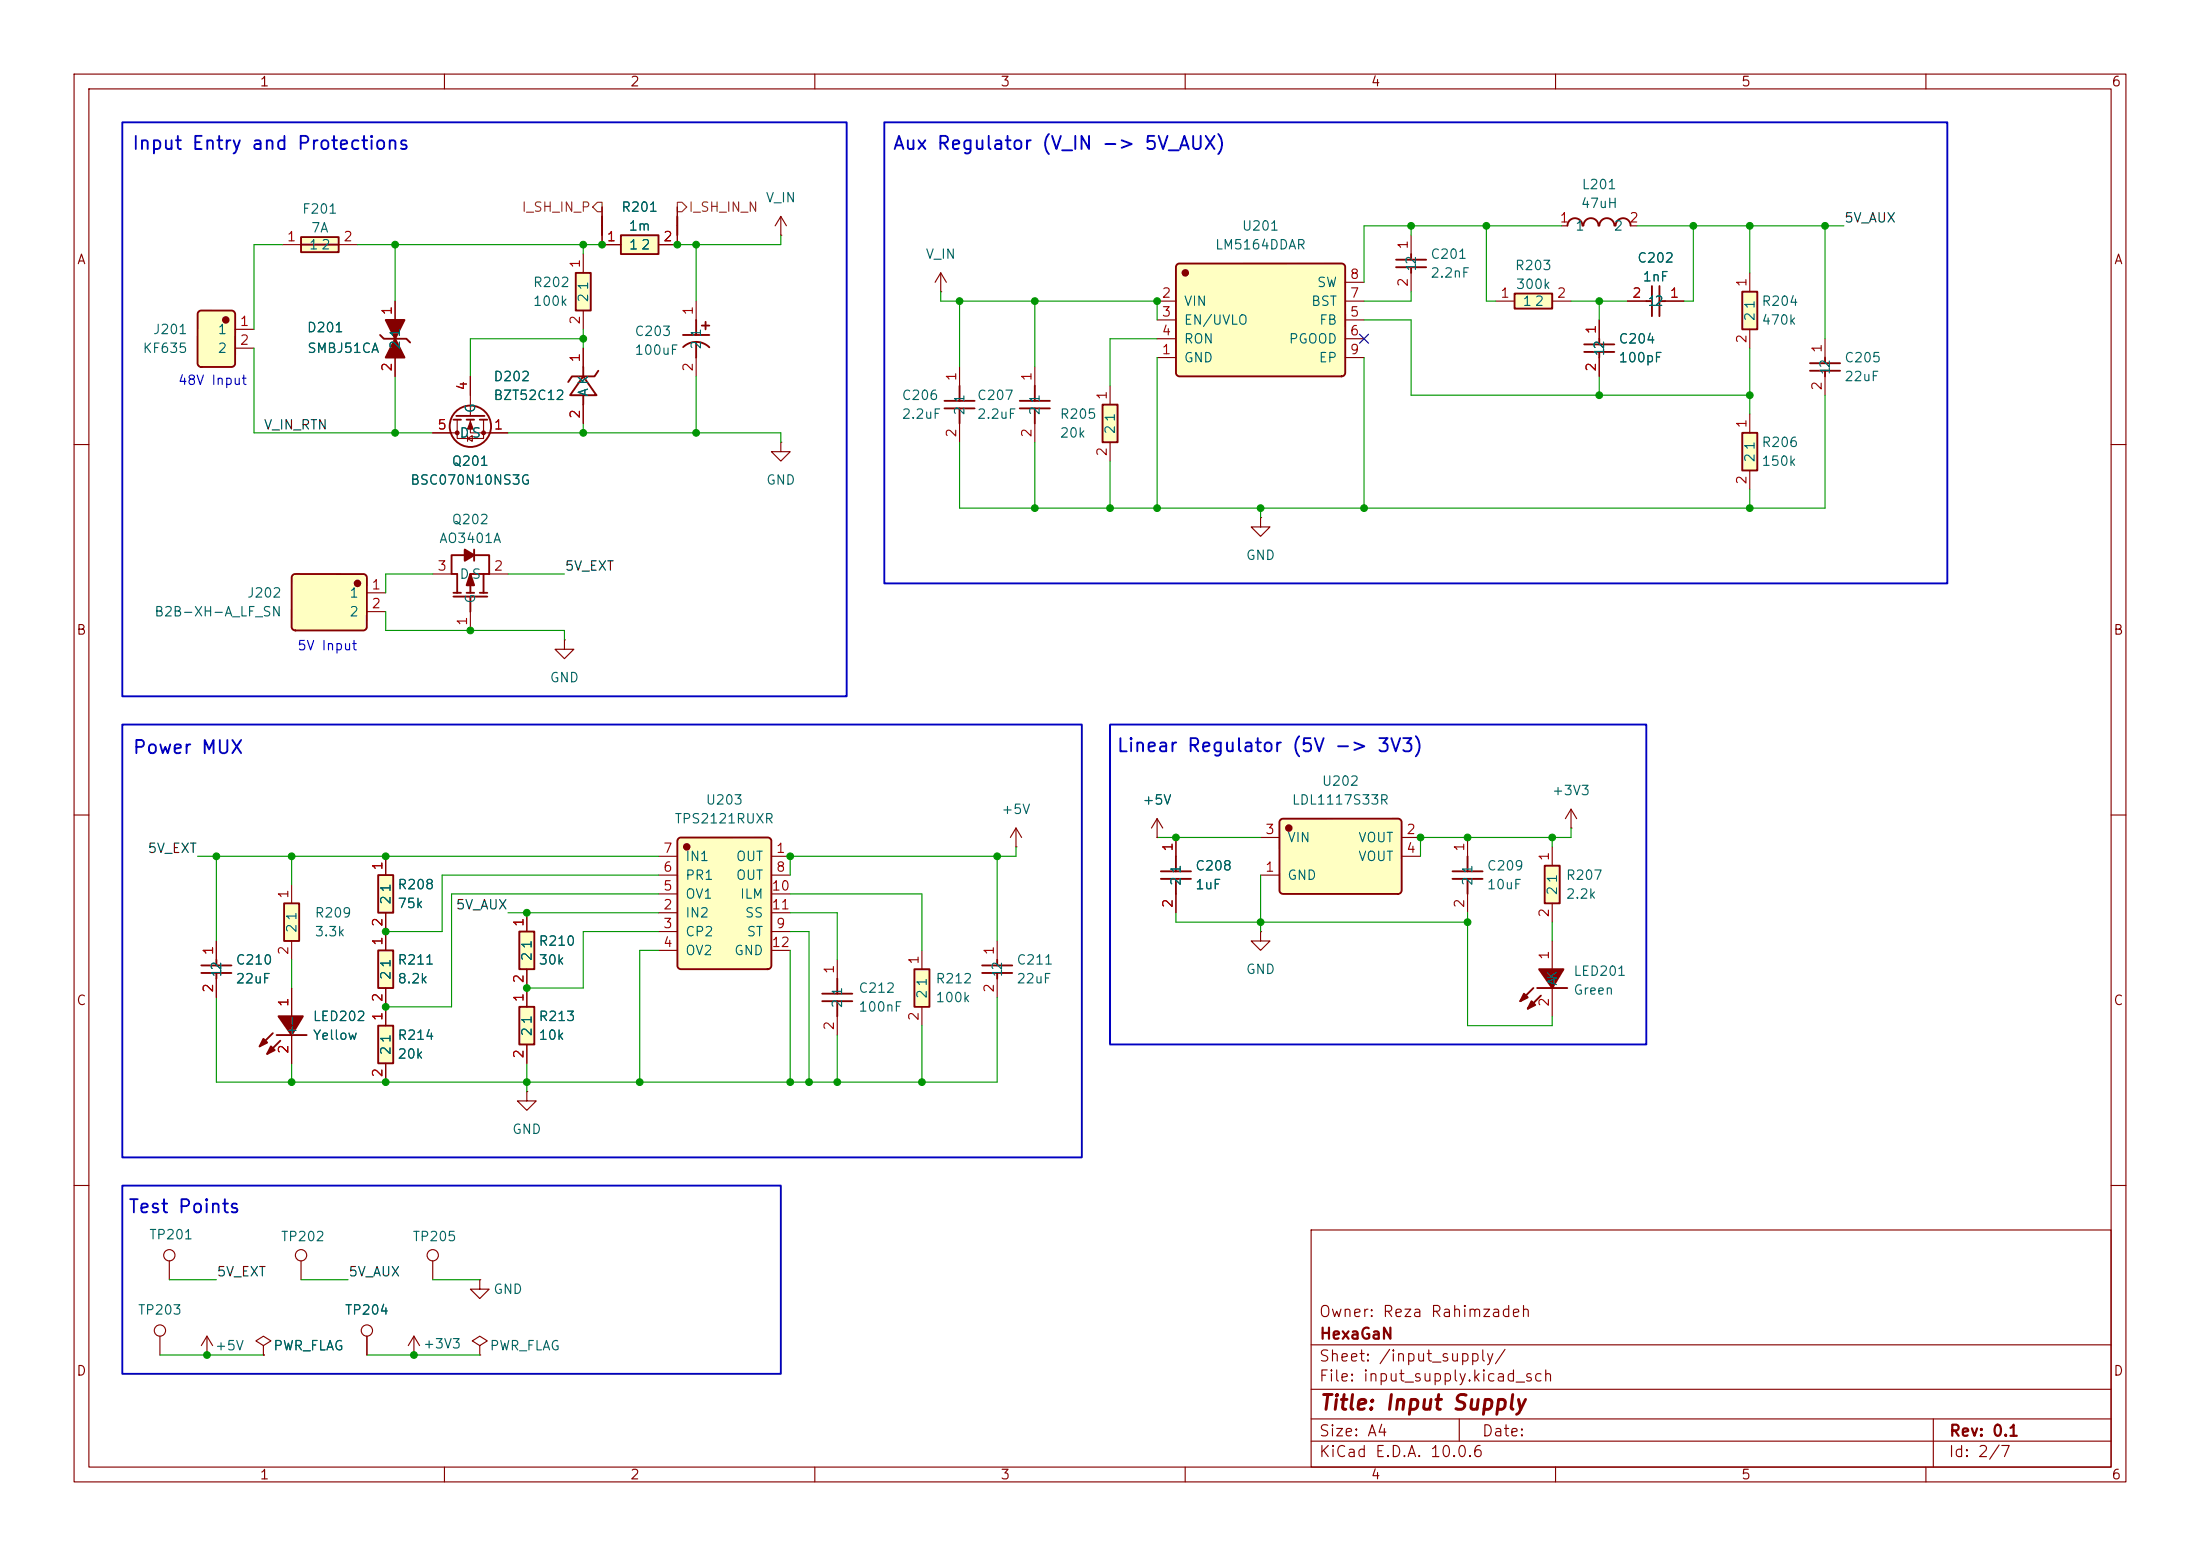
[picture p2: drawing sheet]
<svg xmlns="http://www.w3.org/2000/svg" width="297mm" height="210mm" viewBox="0 0 297 210" stroke-linecap="round" stroke-linejoin="round" font-family="sans-serif">
<g fill="none" stroke="#840000" stroke-width=".15">
<path d="M10 10h277v190h-277zM12 12h273v186h-273zM60 10v2M110 10v2M160 10v2M210 10v2M260 10v2M58.4 58.4h3.3M61.7 56.6v2.6h3.6v-2.6M63.1 59.2l.7-.4v.8zM63.1 58.8v.8M63.5 56.6v1.8h5.1"/>
<path d="M63.5 50.8v5.3M78.7 47v2.5M78.7 54.6v2.6M215.9 43.2v2.5M215.9 48.3v2.5M10 60h2M285 60h2M10 110h2M285 110h2M10 160h2M177 166h108v32h-108zM285 160h2"/>
<path d="M60 198v2M110 198v2M160 198v2M177 194.5h108M177 191.5h108M177 187.5h108M177 181.5h108M197 191.5v3M210 198v2M260 198v2M261 191.5v6.5"/>
</g>
<g fill="none" stroke="#840000" stroke-width=".25">
<path d="M61.2 56.6h1M61.6 56.1h3.8M63 56.6h1M64.8 56.6h1M78.7 50.8l1.8 2.5h-3.5zM78.7 49.5v1.3M78.7 53.3v1.3M80.8 50l-.5 .8h-3.1l-.5 .8M213.9 46.5h4M213.9 47.5h4M215.9 45.7v.8M215.9 47.5v.8"/>
<circle cx="63.5" cy="57.5" r="2.79"/>
</g>
<g fill="#840000" stroke="#840000" stroke-width=".15">
<path d="M63.5 56.9l.4 1h-.8z"/>
<circle cx="61.7" cy="58.4" r=".25"/>
<circle cx="65.3" cy="58.4" r=".25"/>
</g>
<path d="M204.5 39.6h5v2.1h-5z" fill="#ffffc2"/>
<path d="M188.5 35.1h4M188.5 36.1h4M190.5 34.3v.8M190.5 36.1v.7M204.5 39.6h5v2.1h-5zM27.2 130.3h4M27.2 131.3h4M29.2 129.5v.8M29.2 131.3v.8" fill="none" stroke="#840000" stroke-width=".25"/>
<g fill="none" stroke="#840000" stroke-width=".15">
<path d="M190.5 31.8v2.5M190.5 36.8v2.6M201.9 40.6h2.6M209.5 40.6h2.6M29.2 127v2.5M29.2 132.1v2.5M71.1 147.3v1.3h1.3l-1.3 1.3-1.3-1.3h1.3M71.1 147.3h.1M22.9 170.2v2.5M64.8 172.7v1.3h1.2l-1.2 1.3-1.3-1.3h1.3M64.8 172.7h.1M21.6 180.3v2.6"/>
<path d="M27.9 182.9h.1M27.9 180.3l-.7 1.3M27.9 180.3l.8 1.3M27.9 180.3v2.6"/>
<circle cx="21.6" cy="179.6" r=".76"/>
<circle cx="22.9" cy="169.4" r=".76"/>
</g>
<path d="M235.2 58.4h2v5.1h-2z" fill="#ffffc2"/>
<path d="M235.2 58.4h2v5.1h-2zM111 134.1h4.1M111 135.1h4.1M113 132.1v2M113 135.1v2.1" fill="none" stroke="#840000" stroke-width=".25"/>
<path d="M236.2 55.9v2.5M236.2 63.5v2.5M113 129.5v2.6M113 137.2v2.5" fill="none" stroke="#840000" stroke-width=".15"/>
<path d="M91.6 113.2l.2-.2h11.8l.5 .3v.1v16.9a.51 .51 0 0 1-.5 .5h-11.7l-.4-.2-.1-.2v-16.9z" fill="#ffffc2"/>
<circle cx="92.7" cy="114.3" r=".38" fill="#840000" stroke="#840000" stroke-width=".25"/>
<path d="M91.6 113.2l.2-.2h11.8l.5 .3v.1v16.9a.51 .51 0 0 1-.5 .5h-11.7l-.4-.2-.1-.2v-16.9z" fill="none" stroke="#840000" stroke-width=".25"/>
<path d="M88.9 115.6h2.5M88.9 118.1h2.5M104.1 115.6h2.6M104.1 118.1h2.6M88.9 123.2h2.5M88.9 125.7h2.5M88.9 128.3h2.5M88.9 120.7h2.5M104.1 123.2h2.6M104.1 125.7h2.6M104.1 128.3h2.6M104.1 120.7h2.6" fill="none" stroke="#840000" stroke-width=".15"/>
<path d="M235.2 39.4h2v5.1h-2z" fill="#ffffc2"/>
<path d="M235.2 39.4h2v5.1h-2zM156.7 117.6h4.1M156.7 118.6h4.1M158.7 115.6v2M158.7 118.6v2.1" fill="none" stroke="#840000" stroke-width=".25"/>
<g fill="none" stroke="#840000" stroke-width=".15">
<path d="M236.2 36.8v2.6M105.4 59.7v1.3h1.3l-1.3 1.2-1.3-1.2h1.3M105.4 59.7h.1M236.2 44.5v2.5M156.2 113h.1M156.2 110.5l-.8 1.3M156.2 110.5l.8 1.3M156.2 110.5v2.5M158.7 113v2.6M158.7 120.7v2.5M40.6 170.2v2.5M58.4 170.2v2.5"/>
<path d="M35.6 181.6l1-.6-1-.7-1.1 .7 1.1 .6v1.3M35.6 182.9h.1M49.5 180.3v2.6M55.9 182.9h.1M55.9 180.3l-.8 1.3M55.9 180.3l.7 1.3M55.9 180.3v2.6M64.8 181.6l1-.6-1-.7-1 .7 1 .6v1.3M64.8 182.9h.1"/>
<circle cx="40.6" cy="169.4" r=".76"/>
<circle cx="49.5" cy="179.6" r=".76"/>
<circle cx="58.4" cy="169.4" r=".76"/>
</g>
<path d="M172.9 110.6l.2-.1h15.6l.3 .1 .2 .3v9.2a.51 .51 0 0 1-.5 .6h-15.5l-.3-.1-.2-.4v-9.2z" fill="#ffffc2"/>
<g fill="#840000" stroke="#840000" stroke-width=".25">
<path d="M36.6 141.2l.5 .5-1 .5z"/>
<path d="M35.6 140.2l.5 .5-1 .5z"/>
<path d="M37.6 137.2h3.3l-1.5 2.5z"/>
<path d="M206.8 135.1l.5 .5-1.1 .5z"/>
<path d="M205.7 134.1l.5 .5-1 .5z"/>
<path d="M207.8 130.8h3.3l-1.6 2.6z"/>
<circle cx="174" cy="111.8" r=".38"/>
</g>
<path d="M172.9 110.6l.2-.1h15.6l.3 .1 .2 .3v9.2a.51 .51 0 0 1-.5 .6h-15.5l-.3-.1-.2-.4v-9.2zM36.8 139.4l-1.7 1.8M37.3 139.7h4.1M207 133.4l-1.8 1.7M207.5 133.4h4.1M208 134.4l-1.8 1.7M37.8 140.5l-1.7 1.7" fill="none" stroke="#840000" stroke-width=".25"/>
<path d="M170.2 118.1h2.5M170.2 113h2.5M189.2 113h2.6M189.2 115.6h2.6M39.4 133.4v3.8M39.4 139.7v3.8M170.2 125.7v1.3h1.2l-1.2 1.3-1.3-1.3h1.3M170.2 125.7h.1M209.5 127v3.8M209.5 133.4v3.8" fill="none" stroke="#840000" stroke-width=".15"/>
<path d="M208.5 116.8h2.1v5.1h-2.1z" fill="#ffffc2"/>
<g fill="none" stroke="#840000" stroke-width=".25">
<path d="M223 38.6v4.1M224 38.6v4.1M222.2 40.6h.8M224 40.6h.8M244.3 49h4.1M244.3 50h4.1M246.4 48.3v.7M246.4 50v.8M196.1 117.6h4.1M196.1 118.6h4.1M198.1 115.6v2M198.1 118.6v2.1"/>
<path d="M208.5 116.8h2.1v5.1h-2.1z"/>
</g>
<path d="M219.7 40.6h2.5M224.8 40.6h2.5M246.4 45.7v2.6M246.4 50.8v2.5M198.1 113v2.6M209.5 114.3v2.5M212.1 111.8h.1M212.1 109.2l-.8 1.3M212.1 109.2l.8 1.3M212.1 109.2v2.6M198.1 120.7v2.5M209.5 121.9v2.6" fill="none" stroke="#840000" stroke-width=".15"/>
<path d="M51.1 128.3h2v5.1h-2z" fill="#ffffc2"/>
<path d="M51.1 128.3h2v5.1h-2z" fill="none" stroke="#840000" stroke-width=".25"/>
<path d="M52.1 125.7v2.6M52.1 133.4v2.5" fill="none" stroke="#840000" stroke-width=".15"/>
<path d="M51.1 118.1h2v5.1h-2z" fill="#ffffc2"/>
<path d="M51.1 118.1h2v5.1h-2z" fill="none" stroke="#840000" stroke-width=".25"/>
<path d="M52.1 115.6v2.5M52.1 123.2v2.5" fill="none" stroke="#840000" stroke-width=".15"/>
<path d="M70.1 125.7h2v5.1h-2z" fill="#ffffc2"/>
<path d="M70.1 125.7h2v5.1h-2z" fill="none" stroke="#840000" stroke-width=".25"/>
<path d="M71.1 123.2v2.5M71.1 130.8v2.6" fill="none" stroke="#840000" stroke-width=".15"/>
<path d="M70.1 135.9h2v5.1h-2z" fill="#ffffc2"/>
<path d="M70.1 135.9h2v5.1h-2z" fill="none" stroke="#840000" stroke-width=".25"/>
<path d="M71.1 133.4v2.5M71.1 141v2.5" fill="none" stroke="#840000" stroke-width=".15"/>
<path d="M51.1 138.4h2v5.1h-2z" fill="#ffffc2"/>
<path d="M211.6 30.5a1.01 1.01 0 0 1 1-1 1.01 1.01 0 0 1 1 1M213.8 30.5a1.01 1.01 0 0 1 1-1.1 1.01 1.01 0 0 1 1 1.1M215.9 30.5a1.01 1.01 0 0 1 1-1.1 1.01 1.01 0 0 1 1 1.1M218.1 30.5a1.01 1.01 0 0 1 1-1.1 1.01 1.01 0 0 1 1 1.1M51.1 138.4h2v5.1h-2z" fill="none" stroke="#840000" stroke-width=".25"/>
<path d="M210.8 30.5h.8M220.2 30.5h.8M52.1 135.9v2.5M52.1 143.5v2.6" fill="none" stroke="#840000" stroke-width=".15"/>
<path d="M38.4 121.9h2v5.1h-2z" fill="#ffffc2"/>
<path d="M81.3 29.2v2.6M51.3 45.2l.5 .5h3.1l.5 .5M38.4 121.9h2v5.1h-2z" fill="none" stroke="#840000" stroke-width=".25"/>
<path d="M81.3 27.9v5.1M127 39.4h.1M127 36.8l-.8 1.3M127 36.8l.8 1.3M127 36.8v2.6M53.3 40.6v2.6M53.3 48.3v2.5M39.4 119.4v2.5M39.4 127v2.5" fill="none" stroke="#840000" stroke-width=".15"/>
<g fill="#840000" stroke="#840000" stroke-width=".25">
<path d="M52.1 43.2h2.5l-1.3 2.5z"/>
<path d="M53.3 45.7l1.3 2.6h-2.5z"/>
</g>
<path d="M158.9 35.7l.3-.1h21.9h.3l.2 .4v14.3a.51 .51 0 0 1-.5 .5h-21.8l-.3-.1-.2-.3-.1-14.3z" fill="#ffffc2"/>
<circle cx="160" cy="36.8" r=".38" fill="#840000" stroke="#840000" stroke-width=".25"/>
<path d="M91.4 29.2v2.6M158.9 35.7l.3-.1h21.9h.3l.2 .4v14.3a.51 .51 0 0 1-.5 .5h-21.8l-.3-.1-.2-.3-.1-14.3zM127.5 54.1h4.1M127.5 55.1h4.1M129.5 52.1v2M129.5 55.1v2.1" fill="none" stroke="#840000" stroke-width=".25"/>
<g fill="none" stroke="#840000" stroke-width=".15">
<path d="M91.4 27.9v5.1M181.6 38.1h2.5M129.5 49.5v2.6M129.5 57.2v2.5M156.2 48.3h2.5M156.2 40.6h2.5M156.2 43.2h2.5M156.2 45.7h2.5M181.6 48.3h2.5M181.6 40.6h2.5M181.6 43.2h2.5M181.6 45.7h2.5"/>
<path d="M170.2 69.9v1.2h1.2l-1.2 1.3-1.3-1.3h1.3M170.2 69.9h.1"/>
</g>
<path d="M148.8 54.6h2.1v5.1h-2.1z" fill="#ffffc2"/>
<path d="M148.8 54.6h2.1v5.1h-2.1zM62.7 74.9h-1.7v2.6h.7v2.5M64 74.9h2v2.6h-2.5v2.5M64 74.2v1.5M65.3 77.5v2.5M61.2 80.5h4.6M61.2 80h1M63 80h1M63.5 80.5v2.1M64.8 80h1" fill="none" stroke="#840000" stroke-width=".25"/>
<path d="M149.9 52.1v2.5M149.9 59.7v2.5M58.4 77.5h2.6M66 77.5h2.6M63.5 82.6v2.5" fill="none" stroke="#840000" stroke-width=".15"/>
<g fill="#840000" stroke="#840000" stroke-width=".25">
<path d="M63.5 77.5l.5 1.5h-1z"/>
<path d="M62.7 74.2l1.3 .7-1.3 .8z"/>
</g>
<path d="M39.5 77.6l.4-.1h9.2l.3 .1 .1 .4v6.7l-.2 .3-.3 .1h-9.1a.51 .51 0 0 1-.5-.5v-6.7z" fill="#ffffc2"/>
<circle cx="48.3" cy="78.7" r=".38" fill="#840000" stroke="#840000" stroke-width=".25"/>
<path d="M39.5 77.6l.4-.1h9.2l.3 .1 .1 .4v6.7l-.2 .3-.3 .1h-9.1a.51 .51 0 0 1-.5-.5v-6.7z" fill="none" stroke="#840000" stroke-width=".25"/>
<path d="M49.5 80h2.6M49.5 82.6h2.6" fill="none" stroke="#840000" stroke-width=".15"/>
<path d="M26.8 42.1l.4-.2h4.1l.4 .2v.3v6.7v.2l-.5 .2h-4a.51 .51 0 0 1-.5-.5v-6.7z" fill="#ffffc2"/>
<circle cx="30.5" cy="43.2" r=".38" fill="#840000" stroke="#840000" stroke-width=".25"/>
<path d="M26.8 42.1l.4-.2h4.1l.4 .2v.3v6.7v.2l-.5 .2h-4a.51 .51 0 0 1-.5-.5v-6.7z" fill="none" stroke="#840000" stroke-width=".25"/>
<path d="M31.7 44.5h2.6M31.7 47h2.6M76.2 86.4v1.2h1.3l-1.3 1.3-1.3-1.3h1.3M76.2 86.4h.1" fill="none" stroke="#840000" stroke-width=".15"/>
<path d="M83.8 31.8h5.1v2.5h-5.1z" fill="#ffffc2"/>
<path d="M83.8 31.8h5.1v2.5h-5.1zM137.7 54.1h4M137.7 55.1h4M139.7 52.1v2M139.7 55.1v2.1" fill="none" stroke="#840000" stroke-width=".25"/>
<path d="M81.3 33h2.5M88.9 33h2.5M105.4 31.8h.1M105.4 29.2l-.8 1.3M105.4 29.2l.8 1.3M105.4 29.2v2.6M139.7 49.5v2.6M139.7 57.2v2.5" fill="none" stroke="#840000" stroke-width=".15"/>
<path d="M40.6 32h5.1v2h-5.1z" fill="#ffffc2"/>
<path d="M40.6 32h5.1v2h-5.1zM40.6 33h5.1M92.2 45.2h3.6M92.2 46.8a2.54 2.54 0 0 1 3.6 .1M94 43.2v2M94 46.2v2.1M94.7 43.9h1.1M95.2 43.4v1.1" fill="none" stroke="#840000" stroke-width=".25"/>
<path d="M38.1 33h2.5M45.7 33h2.6M94 40.6v2.6M94 48.3v2.5" fill="none" stroke="#840000" stroke-width=".15"/>
<path d="M77.7 36.8h2.1v5.1h-2.1z" fill="#ffffc2"/>
<path d="M77.7 36.8h2.1v5.1h-2.1zM132.6 130.3h4.1M132.6 131.3h4.1M134.6 129.5v.8M134.6 131.3v.8" fill="none" stroke="#840000" stroke-width=".25"/>
<path d="M78.7 34.3v2.5M78.7 41.9v2.6M137.2 114.3h.1M137.2 111.8l-.8 1.2M137.2 111.8l.7 1.2M137.2 111.8v2.5M134.6 127v2.5M134.6 132.1v2.5" fill="none" stroke="#840000" stroke-width=".15"/>
<path d="M123.4 130.8h2.1v5.1h-2.1z" fill="#ffffc2"/>
<path d="M123.4 130.8h2.1v5.1h-2.1z" fill="none" stroke="#840000" stroke-width=".25"/>
<g fill="none" stroke="#840000" stroke-width=".15">
<path d="M81.3 27.9v5.1h2.5M91.4 27.9v5.1h-2.5M53.3 40.6v2.6M53.3 48.3v2.5M58.4 58.4h2.6M63.5 50.8v2.5M66 58.4h2.6M78.7 47v2.5M78.7 54.6v2.6M215.9 43.2v2.5M215.9 48.3v2.5M219.7 40.6h2.5"/>
<path d="M224.8 40.6h2.5M52.1 115.6v2.5M156.2 113h.1M158.7 113v2.6M29.2 127v2.5M29.2 132.1v2.5M39.4 133.4v3.8M39.4 139.7v3.8M52.1 123.2v5.1M52.1 133.4v5M71.1 123.2v2.5M71.1 130.8v5.1"/>
<path d="M124.5 128.3v2.5M124.5 135.9v2.5M158.7 120.7v2.5M52.1 143.5v2.6M71.1 141v2.5M35.6 182.9h.1M49.5 180.3v2.6"/>
</g>
<path d="M80 27.9l.6-.6h.7v1.3h-.7zM91.4 27.3h.7l.6 .6-.6 .7h-.7z" fill="none" stroke="#725600" stroke-width=".15"/>
<g fill="none" stroke="#009600" stroke-width=".15">
<path d="M38.1 33h-3.8v11.5M48.3 33h33M53.3 33v7.6M78.7 33v1.3M94 33v7.6M105.4 31.8v1.2h-14M127 39.4v1.2h29.2v2.6M190.5 39.4v1.2h-6.4M190.5 30.5v1.3M200.7 30.5v10.1h1.2M210.8 30.5h-26.7v7.6M221 30.5h27.9"/>
<path d="M228.6 30.5v10.1h-1.3M236.2 30.5v6.3M246.4 30.5v15.2M34.3 47v11.4h24.1M53.3 50.8v7.6M68.6 58.4h36.8v1.3M78.7 44.5v2.5M78.7 57.2v1.2M78.7 45.7h-15.2v5.1M94 50.8v7.6M129.5 40.6v8.9M139.7 40.6v8.9"/>
<path d="M139.7 59.7v8.9M156.2 45.7h-6.3v6.4M156.2 48.3v20.3M184.1 43.2h6.4v10.1h45.7M184.1 48.3v20.3M212.1 40.6h7.6M215.9 40.6v2.6M215.9 50.8v2.5M236.2 47v8.9M246.4 53.3v15.3h-116.9v-8.9M58.4 77.5h-6.3v2.5M68.6 77.5h7.6"/>
<path d="M149.9 62.2v6.4M170.2 68.6v1.3M236.2 66v2.6M52.1 82.6v2.5h24.1v1.3M26.7 115.6h62.2M29.2 115.6v11.4M39.4 115.6v3.8M88.9 118.1h-29.2v7.6h-7.6M134.6 115.6v11.4M137.2 114.3v1.3h-30.5v2.5M156.2 113h14M170.2 118.1v7.6"/>
<path d="M209.5 113v1.3M212.1 111.8v1.2h-20.3v2.6M29.2 134.6v11.5h105.4v-11.5M39.4 129.5v3.9M68.6 123.2h20.3M88.9 125.7h-10.2v7.7h-7.6M88.9 128.3h-2.5v17.8M88.9 120.7h-27.9v15.2h-8.9M106.7 125.7h2.5v20.4M106.7 128.3v17.8M106.7 120.7h17.8v7.6M106.7 123.2h6.3v6.3"/>
<path d="M113 139.7v6.4M124.5 138.4v7.7M158.7 123.2v1.3h39.4M198.1 123.2v15.2h11.4v-1.2M209.5 124.5v2.5M39.4 143.5v2.6M71.1 143.5v3.8M22.9 172.7h6.3M40.6 172.7h6.4M58.4 172.7h6.4M21.6 182.9h14M49.5 182.9h15.3"/>
</g>
<path d="M183.5 45.1l1.3 1.2M184.8 45.1l-1.3 1.2" fill="none" stroke="#000084" stroke-width=".15"/>
<path d="M16.5 16.5h97.8v77.5h-97.8zM119.4 16.5h143.5v62.2h-143.5zM16.5 97.8h129.5v58.4h-129.5zM149.9 97.8h72.3v43.2h-72.3zM16.5 160h88.9v25.4h-88.9z" fill="none" stroke="#0000c2" stroke-width=".25"/>
<g fill="#009600" stroke="#009600" stroke-width=".14">
<circle cx="27.9" cy="182.9" r=".46"/>
<circle cx="52.1" cy="135.9" r=".46"/>
<circle cx="52.1" cy="125.7" r=".46"/>
<circle cx="52.1" cy="146.1" r=".46"/>
<circle cx="55.9" cy="182.9" r=".46"/>
<circle cx="78.7" cy="33" r=".46"/>
<circle cx="53.3" cy="33" r=".46"/>
<circle cx="63.5" cy="85.1" r=".46"/>
<circle cx="86.4" cy="146.1" r=".46"/>
<circle cx="124.5" cy="146.1" r=".46"/>
<circle cx="113" cy="146.1" r=".46"/>
<circle cx="106.7" cy="146.1" r=".46"/>
<circle cx="109.2" cy="146.1" r=".46"/>
<circle cx="71.1" cy="133.4" r=".46"/>
<circle cx="106.7" cy="115.6" r=".46"/>
<circle cx="139.7" cy="40.6" r=".46"/>
<circle cx="94" cy="58.4" r=".46"/>
<circle cx="91.4" cy="33" r=".46"/>
<circle cx="78.7" cy="45.7" r=".46"/>
<circle cx="94" cy="33" r=".46"/>
<circle cx="81.3" cy="33" r=".46"/>
<circle cx="78.7" cy="58.4" r=".46"/>
<circle cx="53.3" cy="58.4" r=".46"/>
<circle cx="39.4" cy="146.1" r=".46"/>
<circle cx="29.2" cy="115.6" r=".46"/>
<circle cx="52.1" cy="115.6" r=".46"/>
<circle cx="39.4" cy="115.6" r=".46"/>
<circle cx="71.1" cy="123.2" r=".46"/>
<circle cx="71.1" cy="146.1" r=".46"/>
<circle cx="156.2" cy="40.6" r=".46"/>
<circle cx="129.5" cy="40.6" r=".46"/>
<circle cx="190.5" cy="30.5" r=".46"/>
<circle cx="200.7" cy="30.5" r=".46"/>
<circle cx="215.9" cy="40.6" r=".46"/>
<circle cx="170.2" cy="124.5" r=".46"/>
<circle cx="191.8" cy="113" r=".46"/>
<circle cx="158.7" cy="113" r=".46"/>
<circle cx="139.7" cy="68.6" r=".46"/>
<circle cx="149.9" cy="68.6" r=".46"/>
<circle cx="156.2" cy="68.6" r=".46"/>
<circle cx="170.2" cy="68.6" r=".46"/>
<circle cx="134.6" cy="115.6" r=".46"/>
<circle cx="236.2" cy="53.3" r=".46"/>
<circle cx="236.2" cy="68.6" r=".46"/>
<circle cx="228.6" cy="30.5" r=".46"/>
<circle cx="246.4" cy="30.5" r=".46"/>
<circle cx="236.2" cy="30.5" r=".46"/>
<circle cx="184.1" cy="68.6" r=".46"/>
<circle cx="215.9" cy="53.3" r=".46"/>
<circle cx="198.1" cy="124.5" r=".46"/>
<circle cx="198.1" cy="113" r=".46"/>
<circle cx="209.5" cy="113" r=".46"/>
</g>
<text font-size="2" fill="#840000" x="178" y="190.8">Title: Input Supply</text>
<g font-size="1.8" fill="#0000c2">
<text x="17.7" y="20.7">Input Entry and Protections</text>
<text x="120.4" y="20.7">Aux Regulator (V_IN -&gt; 5V_AUX)</text>
<text x="150.7" y="101.9">Linear Regulator (5V -&gt; 3V3)</text>
<text x="17.8" y="102.2">Power MUX</text>
<text x="17.2" y="164.2">Test Points</text>
</g>
<g font-size="1.5" fill="#840000">
<text x="178" y="178.1">Owner: Reza Rahimzadeh</text>
<text x="178" y="184.1">Sheet: /input_supply/</text>
<text x="178" y="181.1">HexaGaN</text>
<text x="178" y="186.8">File: input_supply.kicad_sch</text>
<text x="178" y="197">KiCad E.D.A. 10.0.6</text>
<text x="178" y="194.2">Size: A4</text>
<text x="200" y="194.2">Date:</text>
<text x="263" y="197">Id: 2/7</text>
<text x="263" y="194.2">Rev: 0.1</text>
</g>
<g font-size="1.3" fill="#840000">
<text x="35" y="12">1</text>
<text x="85" y="12">2</text>
<text x="135" y="12">3</text>
<text x="185" y="12">4</text>
<text x="235" y="12">5</text>
<text x="285" y="12">6</text>
<text x="10.3" y="36">A</text>
<text x="285.3" y="36">A</text>
<text x="10.2" y="86">B</text>
<text x="285.2" y="86">B</text>
<text x="10.2" y="136">C</text>
<text x="285.2" y="136">C</text>
<text x="10.2" y="186">D</text>
<text x="285.2" y="186">D</text>
<text x="35" y="200">1</text>
<text x="85" y="200">2</text>
<text x="135" y="200">3</text>
<text x="185" y="200">4</text>
<text x="235" y="200">5</text>
<text x="285" y="200">6</text>
</g>
<g font-size="1.3" fill="#006464">
<text x="40.7" y="29.2">F201</text>
<text x="83.8" y="28.9">R201</text>
<text x="103.3" y="27.6">V_IN</text>
<text x="213.3" y="28.4">47uH</text>
<text x="213.4" y="25.9">L201</text>
<text x="41.6" y="34">1</text>
<text x="41.9" y="31.7">7A</text>
<text x="43.3" y="34">2</text>
<text x="84.8" y="31.4">1m</text>
<text x="84.8" y="34">1</text>
<text x="86.4" y="34">2</text>
<text x="124.9" y="35.3">V_IN</text>
<text x="163.9" y="34">LM5164DDAR</text>
<text x="167.6" y="31.4">U201</text>
<text x="193" y="35.3">C201</text>
<text x="212.6" y="31.4">1</text>
<text x="217.8" y="31.4">2</text>
<text x="220.9" y="35.8">C202</text>
<text x="71.9" y="39.1">R202</text>
<text x="71.9" y="41.6">100k</text>
<text x="79.7" y="40.9" transform="rotate(-90 79.7 40.9)">2</text>
<text x="79.7" y="39.3" transform="rotate(-90 79.7 39.3)">1</text>
<text x="159.7" y="41.6">VIN</text>
<text x="176.9" y="41.6">BST</text>
<text x="177.7" y="39.1">SW</text>
<text x="191.5" y="36.7" transform="rotate(-90 191.5 36.7)">12</text>
<text x="193" y="37.8">2.2nF</text>
<text x="204.4" y="36.8">R203</text>
<text x="204.6" y="39.3">300k</text>
<text x="205.5" y="41.6">1</text>
<text x="207.1" y="41.6">2</text>
<text x="221.7" y="38.3">1nF</text>
<text x="222.3" y="41.6">12</text>
<text x="237.2" y="41.8" transform="rotate(-90 237.2 41.8)">1</text>
<text x="237.7" y="41.6">R204</text>
<text x="19.2" y="48">KF635</text>
<text x="20.6" y="45.4">J201</text>
<text x="29.3" y="45.4">1</text>
<text x="29.3" y="48">2</text>
<text x="41.3" y="45.2">D201</text>
<text x="41.4" y="48">SMBJ51CA</text>
<text x="54.3" y="47.3" transform="rotate(-90 54.3 47.3)">2</text>
<text x="54.3" y="45.6" transform="rotate(-90 54.3 45.6)">1</text>
<text x="85.6" y="45.7">C203</text>
<text x="94.9" y="47.3" transform="rotate(-90 94.9 47.3)">2</text>
<text x="94.9" y="45.6" transform="rotate(-90 94.9 45.6)">1</text>
<text x="159.7" y="44.1">EN/UVLO</text>
<text x="159.7" y="46.7">RON</text>
<text x="173.9" y="46.7">PGOOD</text>
<text x="178" y="44.1">FB</text>
<text x="218.4" y="46.7">C204</text>
<text x="237.2" y="43.5" transform="rotate(-90 237.2 43.5)">2</text>
<text x="237.7" y="44.1">470k</text>
<text x="66.5" y="51.8">D202</text>
<text x="79.7" y="53.6" transform="rotate(-90 79.7 53.6)">A K</text>
<text x="85.6" y="48.2">100uF</text>
<text x="159.7" y="49.2">GND</text>
<text x="177.9" y="49.2">EP</text>
<text x="216.9" y="48.2" transform="rotate(-90 216.9 48.2)">12</text>
<text x="218.4" y="49.2">100pF</text>
<text x="247.3" y="50.7" transform="rotate(-90 247.3 50.7)">12</text>
<text x="248.9" y="49.2">C205</text>
<text x="248.9" y="51.8">22uF</text>
<text x="61.9" y="59.4">DS</text>
<text x="64.5" y="55.9" transform="rotate(-90 64.5 55.9)">G</text>
<text x="66.5" y="54.3">BZT52C12</text>
<text x="121.7" y="54.3">C206</text>
<text x="121.7" y="56.8">2.2uF</text>
<text x="130.5" y="56.2" transform="rotate(-90 130.5 56.2)">2</text>
<text x="130.5" y="54.5" transform="rotate(-90 130.5 54.5)">1</text>
<text x="131.8" y="54.3">C207</text>
<text x="131.8" y="56.8">2.2uF</text>
<text x="140.7" y="56.2" transform="rotate(-90 140.7 56.2)">2</text>
<text x="140.7" y="54.5" transform="rotate(-90 140.7 54.5)">1</text>
<text x="143" y="56.8">R205</text>
<text x="143" y="59.4">20k</text>
<text x="150.8" y="58.7" transform="rotate(-90 150.8 58.7)">2</text>
<text x="150.8" y="57.1" transform="rotate(-90 150.8 57.1)">1</text>
<text x="55.3" y="65.7">BSC070N10NS3G</text>
<text x="60.9" y="63.2">Q201</text>
<text x="103.3" y="65.7">GND</text>
<text x="237.2" y="62.5" transform="rotate(-90 237.2 62.5)">2</text>
<text x="237.2" y="60.9" transform="rotate(-90 237.2 60.9)">1</text>
<text x="237.7" y="60.7">R206</text>
<text x="237.7" y="63.2">150k</text>
<text x="60.9" y="71.1">Q202</text>
<text x="59.2" y="73.6">AO3401A</text>
<text x="168.1" y="75.9">GND</text>
<text x="20.7" y="83.5">B2B-XH-A_LF_SN</text>
<text x="33.3" y="81">J202</text>
<text x="47.1" y="81">1</text>
<text x="47.1" y="83.5">2</text>
<text x="61.9" y="78.4">D</text>
<text x="63.6" y="78.4">S</text>
<text x="64.5" y="81.6" transform="rotate(-90 64.5 81.6)">G</text>
<text x="74.1" y="92.4">GND</text>
<text x="178.4" y="106.4">U202</text>
<text x="209.4" y="107.6">+3V3</text>
<text x="91" y="111.5">TPS2121RUXR</text>
<text x="95.2" y="108.9">U203</text>
<text x="135.1" y="110.2">+5V</text>
<text x="154.1" y="108.9">+5V</text>
<text x="173.7" y="114">VIN</text>
<text x="174.3" y="108.9">LDL1117S33R</text>
<text x="183.3" y="114">VOUT</text>
<text x="92.4" y="119.1">PR1</text>
<text x="92.4" y="116.5">IN1</text>
<text x="99.3" y="116.5">OUT</text>
<text x="99.3" y="119.1">OUT</text>
<text x="159.7" y="119.7" transform="rotate(-90 159.7 119.7)">2</text>
<text x="159.7" y="118" transform="rotate(-90 159.7 118)">1</text>
<text x="161.3" y="117.8">C208</text>
<text x="173.7" y="119.1">GND</text>
<text x="183.3" y="116.5">VOUT</text>
<text x="199.1" y="119.7" transform="rotate(-90 199.1 119.7)">2</text>
<text x="199.1" y="118" transform="rotate(-90 199.1 118)">1</text>
<text x="200.6" y="117.8">C209</text>
<text x="210.5" y="119.3" transform="rotate(-90 210.5 119.3)">1</text>
<text x="211.3" y="119.1">R207</text>
<text x="40.3" y="124.4" transform="rotate(-90 40.3 124.4)">1</text>
<text x="42.4" y="124.2">R209</text>
<text x="53" y="122.2" transform="rotate(-90 53 122.2)">2</text>
<text x="53" y="120.6" transform="rotate(-90 53 120.6)">1</text>
<text x="53.6" y="120.3">R208</text>
<text x="53.6" y="122.9">75k</text>
<text x="92.4" y="124.2">IN2</text>
<text x="92.4" y="121.6">OV1</text>
<text x="99.8" y="121.6">ILM</text>
<text x="100.5" y="124.2">SS</text>
<text x="161.3" y="120.3">1uF</text>
<text x="200.6" y="120.3">10uF</text>
<text x="210.5" y="120.9" transform="rotate(-90 210.5 120.9)">2</text>
<text x="211.3" y="121.6">2.2k</text>
<text x="30.2" y="132" transform="rotate(-90 30.2 132)">12</text>
<text x="31.7" y="130.5">C210</text>
<text x="40.3" y="126" transform="rotate(-90 40.3 126)">2</text>
<text x="42.4" y="126.7">3.3k</text>
<text x="53" y="130.7" transform="rotate(-90 53 130.7)">1</text>
<text x="53.6" y="130.5">R211</text>
<text x="72.1" y="129.8" transform="rotate(-90 72.1 129.8)">2</text>
<text x="72.1" y="128.2" transform="rotate(-90 72.1 128.2)">1</text>
<text x="72.6" y="128">R210</text>
<text x="72.6" y="130.5">30k</text>
<text x="92.4" y="126.7">CP2</text>
<text x="92.4" y="129.2">OV2</text>
<text x="99" y="129.2">GND</text>
<text x="100.7" y="126.7">ST</text>
<text x="135.6" y="132" transform="rotate(-90 135.6 132)">12</text>
<text x="137.1" y="130.5">C211</text>
<text x="168.1" y="131.8">GND</text>
<text x="31.7" y="133">22uF</text>
<text x="53" y="132.4" transform="rotate(-90 53 132.4)">2</text>
<text x="53.6" y="133">8.2k</text>
<text x="114" y="136.2" transform="rotate(-90 114 136.2)">2</text>
<text x="114" y="134.5" transform="rotate(-90 114 134.5)">1</text>
<text x="115.8" y="134.3">C212</text>
<text x="115.8" y="136.9">100nF</text>
<text x="125.4" y="134.9" transform="rotate(-90 125.4 134.9)">2</text>
<text x="125.4" y="133.3" transform="rotate(-90 125.4 133.3)">1</text>
<text x="126.2" y="133">R212</text>
<text x="126.2" y="135.6">100k</text>
<text x="137.1" y="133">22uF</text>
<text x="210.5" y="133.1" transform="rotate(-90 210.5 133.1)">AK</text>
<text x="212.3" y="132">LED201</text>
<text x="212.3" y="134.6">Green</text>
<text x="40.3" y="140" transform="rotate(-90 40.3 140)">+-</text>
<text x="42.1" y="138.1">LED202</text>
<text x="42.1" y="140.7">Yellow</text>
<text x="53" y="142.5" transform="rotate(-90 53 142.5)">2</text>
<text x="53" y="140.9" transform="rotate(-90 53 140.9)">1</text>
<text x="53.6" y="140.7">R214</text>
<text x="53.6" y="143.2">20k</text>
<text x="72.1" y="140" transform="rotate(-90 72.1 140)">2</text>
<text x="72.1" y="138.3" transform="rotate(-90 72.1 138.3)">1</text>
<text x="72.6" y="138.1">R213</text>
<text x="72.6" y="140.7">10k</text>
<text x="69.1" y="153.4">GND</text>
<text x="20.1" y="167.6">TP201</text>
<text x="37.8" y="167.8">TP202</text>
<text x="55.6" y="167.8">TP205</text>
<text x="18.5" y="177.7">TP203</text>
<text x="46.5" y="177.7">TP204</text>
<text x="66.5" y="175">GND</text>
<text x="28.9" y="182.6">+5V</text>
<text x="36.8" y="182.6">PWR_FLAG</text>
<text x="57" y="182.3">+3V3</text>
<text x="66" y="182.6">PWR_FLAG</text>
</g>
<g font-size="1.3" fill="#725600">
<text x="70.3" y="28.9">I_SH_IN_P</text>
<text x="92.9" y="28.9">I_SH_IN_N</text>
</g>
<g font-size="1.3" fill="#a90000">
<text x="38.6" y="32.9">1</text>
<text x="46.3" y="32.9">2</text>
<text x="81.8" y="32.9">1</text>
<text x="89.4" y="32.9">2</text>
<text x="190.4" y="33.8" transform="rotate(-90 190.4 33.8)">1</text>
<text x="210.5" y="30.3">1</text>
<text x="219.9" y="30.3">2</text>
<text x="78.6" y="36.3" transform="rotate(-90 78.6 36.3)">1</text>
<text x="156.7" y="40.5">2</text>
<text x="182.1" y="40.5">7</text>
<text x="182.1" y="38">8</text>
<text x="190.4" y="38.8" transform="rotate(-90 190.4 38.8)">2</text>
<text x="202.5" y="40.5">1</text>
<text x="210.1" y="40.5">2</text>
<text x="220.2" y="40.5">2</text>
<text x="225.3" y="40.5">1</text>
<text x="236.1" y="38.8" transform="rotate(-90 236.1 38.8)">1</text>
<text x="32.3" y="44.3">1</text>
<text x="32.3" y="46.9">2</text>
<text x="53.2" y="42.6" transform="rotate(-90 53.2 42.6)">1</text>
<text x="78.6" y="43.9" transform="rotate(-90 78.6 43.9)">2</text>
<text x="93.8" y="42.6" transform="rotate(-90 93.8 42.6)">1</text>
<text x="156.7" y="43">3</text>
<text x="156.7" y="45.6">4</text>
<text x="182.1" y="43">5</text>
<text x="182.1" y="45.6">6</text>
<text x="215.8" y="45.2" transform="rotate(-90 215.8 45.2)">1</text>
<text x="236.1" y="46.5" transform="rotate(-90 236.1 46.5)">2</text>
<text x="246.2" y="47.7" transform="rotate(-90 246.2 47.7)">1</text>
<text x="53.2" y="50.3" transform="rotate(-90 53.2 50.3)">2</text>
<text x="63.4" y="52.8" transform="rotate(-90 63.4 52.8)">4</text>
<text x="78.6" y="49" transform="rotate(-90 78.6 49)">1</text>
<text x="93.8" y="50.3" transform="rotate(-90 93.8 50.3)">2</text>
<text x="129.4" y="51.5" transform="rotate(-90 129.4 51.5)">1</text>
<text x="139.6" y="51.5" transform="rotate(-90 139.6 51.5)">1</text>
<text x="156.7" y="48.1">1</text>
<text x="182.1" y="48.1">9</text>
<text x="215.8" y="50.3" transform="rotate(-90 215.8 50.3)">2</text>
<text x="246.2" y="52.8" transform="rotate(-90 246.2 52.8)">2</text>
<text x="59" y="58.3">5</text>
<text x="66.6" y="58.3">1</text>
<text x="78.6" y="56.6" transform="rotate(-90 78.6 56.6)">2</text>
<text x="129.4" y="59.2" transform="rotate(-90 129.4 59.2)">2</text>
<text x="139.6" y="59.2" transform="rotate(-90 139.6 59.2)">2</text>
<text x="149.7" y="54.1" transform="rotate(-90 149.7 54.1)">1</text>
<text x="236.1" y="57.9" transform="rotate(-90 236.1 57.9)">1</text>
<text x="149.7" y="61.7" transform="rotate(-90 149.7 61.7)">2</text>
<text x="236.1" y="65.5" transform="rotate(-90 236.1 65.5)">2</text>
<text x="59" y="77.3">3</text>
<text x="66.6" y="77.3">2</text>
<text x="50.1" y="79.9">1</text>
<text x="50.1" y="82.4">2</text>
<text x="63.4" y="84.6" transform="rotate(-90 63.4 84.6)">1</text>
<text x="170.7" y="112.9">3</text>
<text x="189.8" y="112.9">2</text>
<text x="51.9" y="117.6" transform="rotate(-90 51.9 117.6)">1</text>
<text x="89.4" y="118">6</text>
<text x="89.4" y="115.4">7</text>
<text x="104.7" y="115.4">1</text>
<text x="104.7" y="118">8</text>
<text x="158.6" y="115" transform="rotate(-90 158.6 115)">1</text>
<text x="170.7" y="118">1</text>
<text x="189.8" y="115.4">4</text>
<text x="198" y="115" transform="rotate(-90 198 115)">1</text>
<text x="209.4" y="116.3" transform="rotate(-90 209.4 116.3)">1</text>
<text x="39.2" y="121.4" transform="rotate(-90 39.2 121.4)">1</text>
<text x="51.9" y="125.2" transform="rotate(-90 51.9 125.2)">2</text>
<text x="71" y="125.2" transform="rotate(-90 71 125.2)">1</text>
<text x="89.4" y="123.1">2</text>
<text x="89.4" y="125.6">3</text>
<text x="89.4" y="120.5">5</text>
<text x="104.1" y="120.5">10</text>
<text x="104.1" y="123.1">11</text>
<text x="104.7" y="125.6">9</text>
<text x="158.6" y="122.7" transform="rotate(-90 158.6 122.7)">2</text>
<text x="198" y="122.7" transform="rotate(-90 198 122.7)">2</text>
<text x="209.4" y="123.9" transform="rotate(-90 209.4 123.9)">2</text>
<text x="29.1" y="129" transform="rotate(-90 29.1 129)">1</text>
<text x="39.2" y="129" transform="rotate(-90 39.2 129)">2</text>
<text x="51.9" y="127.7" transform="rotate(-90 51.9 127.7)">1</text>
<text x="89.4" y="128.1">4</text>
<text x="104.1" y="128.1">12</text>
<text x="112.9" y="131.5" transform="rotate(-90 112.9 131.5)">1</text>
<text x="124.3" y="130.3" transform="rotate(-90 124.3 130.3)">1</text>
<text x="134.5" y="129" transform="rotate(-90 134.5 129)">1</text>
<text x="209.4" y="129.6" transform="rotate(-90 209.4 129.6)">1</text>
<text x="29.1" y="134.1" transform="rotate(-90 29.1 134.1)">2</text>
<text x="39.2" y="136" transform="rotate(-90 39.2 136)">1</text>
<text x="51.9" y="137.9" transform="rotate(-90 51.9 137.9)">1</text>
<text x="51.9" y="135.4" transform="rotate(-90 51.9 135.4)">2</text>
<text x="71" y="135.4" transform="rotate(-90 71 135.4)">1</text>
<text x="71" y="132.8" transform="rotate(-90 71 132.8)">2</text>
<text x="124.3" y="137.9" transform="rotate(-90 124.3 137.9)">2</text>
<text x="134.5" y="134.1" transform="rotate(-90 134.5 134.1)">2</text>
<text x="209.4" y="136" transform="rotate(-90 209.4 136)">2</text>
<text x="39.2" y="142.3" transform="rotate(-90 39.2 142.3)">2</text>
<text x="71" y="143" transform="rotate(-90 71 143)">2</text>
<text x="112.9" y="139.2" transform="rotate(-90 112.9 139.2)">2</text>
<text x="51.9" y="145.5" transform="rotate(-90 51.9 145.5)">2</text>
</g>
<g font-size="1.3" fill="#0f0f0f">
<text x="248.9" y="30.4">5V_AUX</text>
<text x="35.5" y="58.3">V_IN_RTN</text>
<text x="76.2" y="77.3">5V_EXT</text>
<text x="19.9" y="115.4">5V_EXT</text>
<text x="61.5" y="123.1">5V_AUX</text>
<text x="29.2" y="172.6">5V_EXT</text>
<text x="47" y="172.6">5V_AUX</text>
</g>
<g font-size="1.3" fill="#0000c2">
<text x="23.9" y="52.3">48V Input</text>
<text x="40" y="88.1">5V Input</text>
</g>
</svg>
